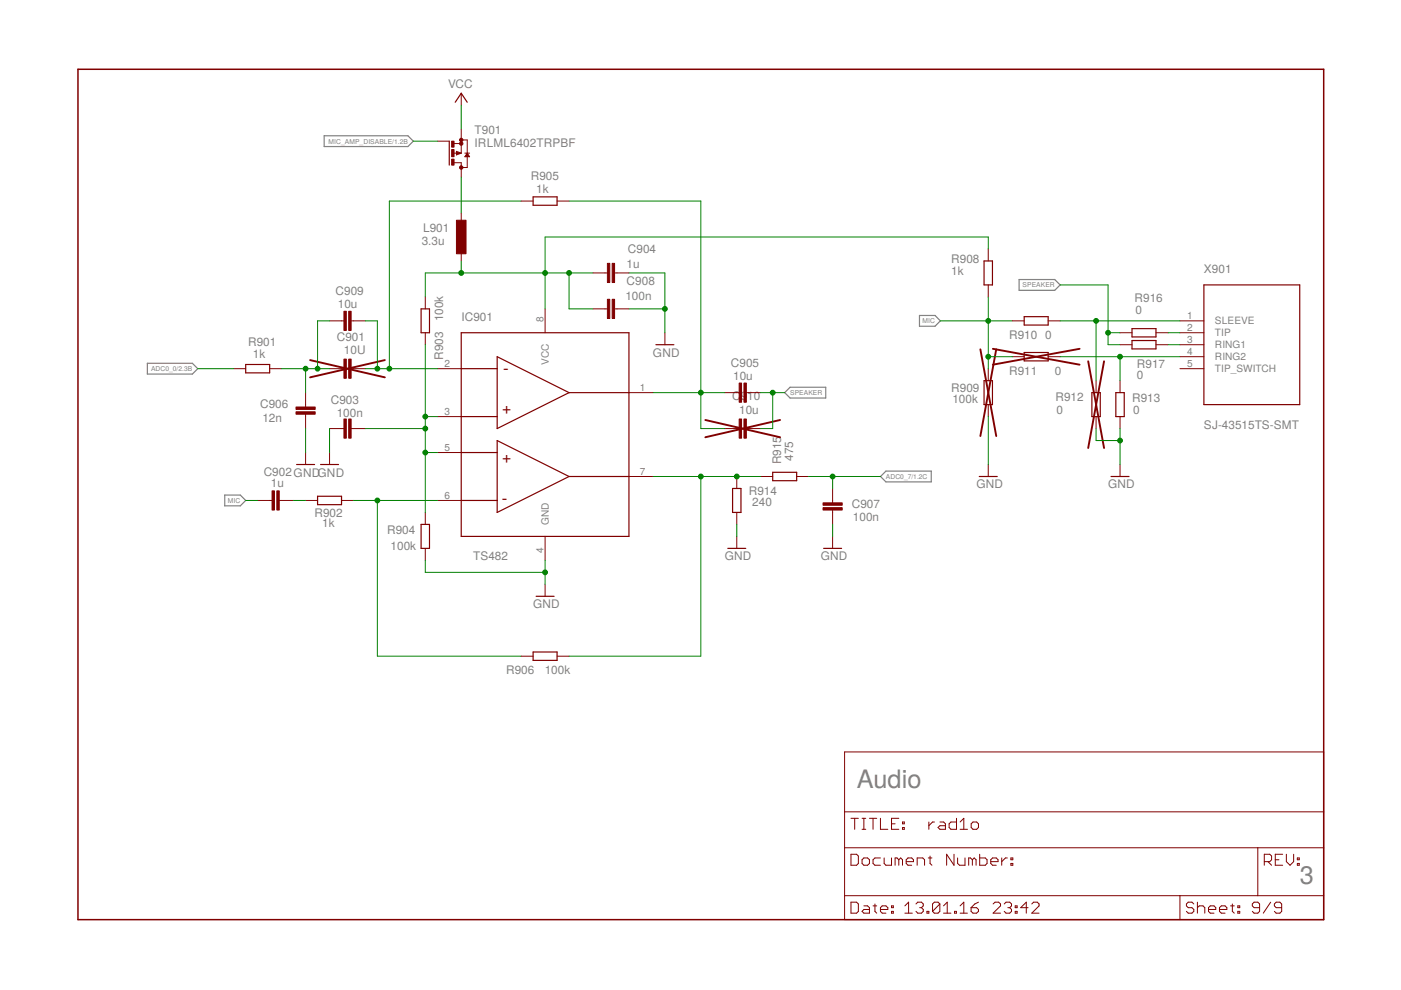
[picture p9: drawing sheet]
<svg xmlns="http://www.w3.org/2000/svg" width="297mm" height="210mm" viewBox="0 0 297 210" stroke-linecap="round" stroke-linejoin="round" font-family="sans-serif">
<path d="M68.7 28.8h17.8l1.1 1.1-1.1 1.2h-17.8zM216.1 59.3h7.5l1.2 1.1-1.2 1.2h-7.5zM31.2 77h9.6l1.1 1.2-1.1 1.1h-9.6zM194.9 66.9h3.3l1.2 1.1-1.2 1.2h-3.3zM166.4 83.2l1.1-1.1h7.6v2.3h-7.6zM47.6 105h3.3l1.2 1.1-1.2 1.2h-3.3zM186.7 101l1.1-1.1h9.6v2.3h-9.6z" fill="none" stroke="#808080" stroke-width=".25"/>
<path d="M16.5 14.7h264.1v180.3h-264.1z" fill="none" stroke="#800000" stroke-width=".32"/>
<g fill="none" stroke="#800000" stroke-width=".21">
<path d="M97.8 19.8v2.5M92.7 29.9h2.5M96.3 34.5h1.5v3M96.3 32.5h1.5M96.3 30.4h1.5M96.8 32.1l1 .4-1 .4zM97.8 27.4v5.1M97.8 29.7h1.3v5.8h-1.3M98.6 32.5h1M99.1 32.5l.5 .7h-1zM97.8 45.2v2.5M97.8 52.8v2.5"/>
<path d="M110.5 42.6h2.5M118.1 42.6h2.5M125.7 57.9h3.1M130.3 57.9h3M209.5 52.8v2.5M49.6 78.2h2.5M57.2 78.2h2.5M69.9 68h3M69.9 78.2h3M74.4 68h3.1M74.4 78.2h3.1M90.2 62.9v2.6"/>
<path d="M90.2 70.5v2.6M92.7 78.2h5.1M115.6 65.5v5M125.7 65.5h3.1M130.3 65.5h3M141 70.5v2.6M209.5 60.4v2.5M209.5 78.2v2.5M214.6 68h2.5M214.6 75.6h2.5M222.2 68h2.6M222.2 75.6h2.6"/>
<path d="M237.5 70.5h2.5M237.5 73.1h2.5M245.1 70.5h2.5M245.1 73.1h2.5M250.2 68h5M250.2 70.5h5M250.2 73.1h5M250.2 75.6h5M250.2 78.2h5M64.8 83.2v3.1M64.8 87.8v3.1M64.8 95.9v2.6"/>
<path d="M69.9 90.9h3M69.9 95.9v2.6M74.4 90.9h3.1M92.7 88.3h5.1M92.7 95.9h5.1M133.3 83.2h5.1M153.7 83.2h3M153.7 90.9h3M158.2 83.2h3.1M158.2 90.9h3.1M209.5 85.8v2.5M209.5 98.5v2.5"/>
<path d="M232.4 80.7v2.5M232.4 88.3v2.6M237.5 80.7v2.5M237.5 88.3v2.6M237.5 98.5v2.5M54.6 106.1h3.1M59.2 106.1h3.1M64.8 106.1h2.5M72.4 106.1h2.6M90.2 108.6v2.6M90.2 116.3v2.5M92.7 106.1h5.1"/>
<path d="M115.6 113.7v5.1M133.3 101h5.1M156.2 101v2.6M156.2 108.6v2.6M156.2 113.7v2.6M161.3 101h2.5M168.9 101h2.5M176.5 103.6v3M176.5 108.1v3.1M176.5 113.7v2.6M110.5 139.1h2.5M115.6 123.9v2.5"/>
<path d="M118.1 139.1h2.5M179.1 159.4h101.5v35.6h-101.5zM179.1 179.7h101.5M179.1 172.1h101.5M180.4 173.5h1.6M181.2 173.5v2.3M182.8 173.5h.8M182.8 175.8h.8M183.2 173.5v2.3M184.3 173.5h1.6M185.1 173.5v2.3M186.7 173.5v2.3h1.5"/>
<path d="M189 174.7h.8M190.6 173.5h-1.6v2.3h1.6M191.3 175.5h.4v.3h-.4zM191.3 174.3h.4v.4h-.4zM196.9 174.3v1.5M198.1 174.3h-.4l-.8 .8M199.3 174.3h.8l.3 .4v1.1h-1.1l-.4-.3 .4-.4h1.1M202.8 173.5v2.3h-1.2l-.4-.3v-.8l.4-.4h1.2M203.6 174.3l.7-.8v2.3M203.6 175.8h1.5M205.9 174.7l.4-.4h.8l.4 .4v.8l-.4 .3h-.8l-.4-.3zM266.7 179.7v10.2"/>
<path d="M179.1 189.9h101.5M180.4 181.1h1.2l.4 .4v1.6l-.4 .4h-1.2zM180.4 191.3h1.2l.4 .4v1.5l-.4 .4h-1.2zM182.8 182.3l.4-.4h.7l.4 .4v.8l-.4 .4h-.7l-.4-.4zM183.2 192.1h.7l.4 .3v1.2h-1.1l-.4-.4 .4-.4h1.1M185.1 192.1h.8M185.5 191.7v1.5l.4 .4M186.7 192.8h1.5v-.4l-.4-.3h-.8l-.3 .3v.8l.3 .4h.8M186.7 181.9h-1.2l-.4 .4v.8l.4 .4h1.2M187.5 181.9v1.2l.3 .4h1.2v-1.6M189 193.2h.4v.4h-.4zM189 192.1h.4v.3h-.4z"/>
<path d="M190.6 182.3l-.4-.4h-.4v1.6M190.6 182.3l.4-.4 .3 .4v1.2M190.6 182.3v1.2M191.9 193.6h1.5M191.9 192.1l.7-.8v2.3M192.1 182.7h1.6v-.4l-.4-.4h-.8l-.4 .4v.8l.4 .4h.8M194.2 191.7l.4-.4h.8l.3 .4v.4l-.3 .3M194.5 183.5v-1.6h1.1l.4 .4v1.2M195 192.4h.4M195.4 192.4l.3 .4v.4l-.3 .4h-.8l-.4-.4M196.5 193.2h.4v.4h-.4zM196.8 181.9h.8"/>
<path d="M197.2 181.5v1.6l.4 .4M199.3 191.7v1.5l-.4 .4h-.8l-.4-.4M199.3 191.7l-.4-.4h-.8l-.4 .4v1.5M199.3 191.7l-1.6 1.5M200 193.6h1.6M200 192.1l.8-.8v2.3M202.3 181.1v2.4l-1.6-2.4v2.4M202.4 193.2h.4v.4h-.4zM203 181.9v1.2l.4 .4h1.2v-1.6M203.6 193.6h1.5M203.6 192.1l.7-.8v2.3M205.9 192.4h1.2l.4 .4v.4l-.4 .4h-.8l-.4-.4z"/>
<path d="M206.2 182.3l-.4-.4h-.4v1.6M206.2 182.3v1.2M206.2 182.3l.3-.4 .4 .4v1.2M207.5 191.3l-.8 .4-.8 .7M207.7 181.1v2.4h1.2l.4-.4v-.8l-.4-.4h-1.2M210.1 182.7h1.5v-.4l-.4-.4h-.8l-.3 .4v.8l.3 .4h.8M210.6 191.7l.4-.4h.7l.4 .4v.4l-1.5 1.5h1.5M212.4 181.9v1.6M212.9 191.7l.4-.4h.8l.4 .4v.4l-.4 .3M213.6 181.9h-.4l-.8 .8M213.7 192.4h.4M214.1 192.4l.4 .4v.4l-.4 .4h-.8l-.4-.4"/>
<path d="M214.3 183.1h.4v.4h-.4zM214.3 181.9h.4v.4h-.4zM215.2 193.2h.4v.4h-.4zM215.2 192.1h.4v.3h-.4zM218 192.4h-1.6l1.2-1.1v2.3M218.8 191.7l.3-.4h.8l.4 .4v.4l-1.5 1.5h1.5M250.2 189.9v5.1M253.1 191.7l-.4-.4h-.8l-.4 .4v.4l.4 .3h.8l.4 .4v.4l-.4 .4h-.8l-.4-.4M253.9 192.4l.4-.3h.8l.3 .3v1.2M253.9 191.3v2.3M256.2 192.8h1.6v-.4l-.4-.3h-.8l-.4 .3v.8l.4 .4h.8M258.6 192.8h1.5v-.4l-.4-.3h-.7l-.4 .3v.8l.4 .4h.7"/>
<path d="M260.9 192.1h.8M261.3 191.7v1.5l.4 .4M262.4 193.2h.4v.4h-.4zM262.4 192.1h.4v.3h-.4zM267.1 192.4h-1.2l-.4-.3v-.4l.4-.4h.8l.4 .4v1.5l-.4 .4h-.8l-.4-.4M268.1 182.7h1.1l.4-.4v-.8l-.4-.4h-1.1v2.4M268.8 182.7l.8 .8M269.4 191.3l-1.6 2.3M270.4 182.3h.8M271.7 192.4h-1.1l-.4-.3v-.4l.4-.4h.8l.3 .4v1.5l-.3 .4h-.8l-.4-.4M271.9 181.1h-1.5v2.4h1.5M272.7 181.1v1.6l.8 .8 .8-.8v-1.6"/>
<path d="M275.1 183.1h.4v.4h-.4zM275.1 181.9h.4v.4h-.4z"/>
</g>
<g fill="none" stroke="#800000" stroke-width=".25">
<path d="M95.2 29.9v5.1M96.5 21.7l1.3-1.9 1.3 1.9M97.3 32.5l-.4-.2v.3l.5-.1M99.1 32.7l.2 .4h-.5zM113 41.7h5.1v1.8h-5.1zM208.6 55.3h1.8v5.1h-1.8zM52.1 77.3h5.1v1.8h-5.1zM89.3 65.5h1.8v5h-1.8zM97.8 70.5h35.5v43.2h-35.5zM97.8 78.2h7.6M105.4 75.6l15.2 7.6-15.2 7.7zM139.1 73.1h3.8"/>
<path d="M217.1 74.7h5.1v1.8h-5.1zM217.1 67.1h5.1v1.8h-5.1zM240 72.2h5.1v1.8h-5.1zM240 69.7h5.1v1.7h-5.1zM255.2 60.4h20.4v25.4h-20.4zM62.9 98.5h3.8M68 98.5h3.8M97.8 95.9h7.6M97.8 88.3h7.6M105.4 93.4l15.2 7.6-15.2 7.6zM120.6 83.2h12.7M208.6 80.7h1.8v5.1h-1.8z"/>
<path d="M231.5 83.2h1.8v5.1h-1.8zM236.6 83.2h1.8v5.1h-1.8zM67.3 105.2h5.1v1.8h-5.1zM89.3 111.2h1.8v5.1h-1.8zM97.8 106.1h7.6M120.6 101h12.7M154.3 116.3h3.8M155.3 103.6h1.8v5h-1.8zM163.8 100.1h5.1v1.8h-5.1zM174.6 116.3h3.8M207.6 101h3.8M235.6 101h3.8"/>
<path d="M113 138.2h5.1v1.8h-5.1zM113.7 126.4h3.8"/>
</g>
<g fill="#800000" stroke="#800000" stroke-width=".21">
<path d="M73.9 76.1h.5v4.1h-.5z"/>
<path d="M72.9 76.1h.5v4.1h-.5z"/>
<path d="M58.7 104.1h.5v4h-.5z"/>
<path d="M57.7 104.1h.5v4h-.5z"/>
<path d="M73.9 88.8h.5v4.1h-.5z"/>
<path d="M72.9 88.8h.5v4.1h-.5z"/>
<path d="M129.8 55.8h.5v4.1h-.5z"/>
<path d="M128.8 55.8h.5v4.1h-.5z"/>
<path d="M157.7 81.2h.5v4.1h-.5z"/>
<path d="M156.7 81.2h.5v4.1h-.5z"/>
<path d="M95.8 33.7h.5v1.3h-.5z"/>
<path d="M95.8 29.9h.5v1.3h-.5z"/>
<path d="M95.8 31.7h.5v1.5h-.5z"/>
<path d="M62.8 86.3h4v.5h-4z"/>
<path d="M62.8 87.3h4v.5h-4z"/>
<path d="M174.5 106.6h4.1v.5h-4.1z"/>
<path d="M174.5 107.6h4.1v.5h-4.1z"/>
<path d="M96.8 46.7h2v7.1h-2z"/>
<path d="M129.8 63.5h.5v4h-.5z"/>
<path d="M128.8 63.5h.5v4h-.5z"/>
<path d="M73.9 66h.5v4.1h-.5z"/>
<path d="M72.9 66h.5v4.1h-.5z"/>
<path d="M157.7 88.8h.5v4.1h-.5z"/>
<path d="M156.7 88.8h.5v4.1h-.5z"/>
</g>
<path d="M65.7 76.3l15.9 3.7M81.6 76.3l-15.9 3.7M207.9 74.1l3.3 18.4M210.5 74l18.4 3.3M211.2 74.1l-3.3 18.4M228.9 74l-18.4 3.3M230.7 76.6l3.4 18.4M234.1 76.6l-3.4 18.4M149.5 89l15.9 3.7M165.4 89l-15.9 3.7" fill="none" stroke="#800000" stroke-width=".4"/>
<g fill="#800000" stroke="#800000" stroke-width=".21">
<circle cx="97.8" cy="29.7" r=".36"/>
<circle cx="97.8" cy="30.4" r=".36"/>
<circle cx="97.8" cy="35.5" r=".36"/>
</g>
<g fill="none" stroke="#008000" stroke-width=".21">
<path d="M87.6 29.9h5.1M97.8 22.3v5.1M97.8 37.5v7.7M97.8 55.3v2.6M110.5 42.6h-28v35.6M120.6 42.6h28v48.3h5.1M120.6 57.9v7.6h5.1M125.7 57.9h-35.5v5M133.3 57.9h7.7v12.6M209.5 52.8v-2.6h-93.9v15.3M41.9 78.2h7.7M59.7 78.2h10.2"/>
<path d="M64.8 78.2v5M69.9 68h-2.6v10.2M77.5 78.2h15.2M77.5 68h2.5v10.2M90.2 73.1v35.5M133.3 65.5h7.7M199.4 68h15.2M209.5 62.9v15.3M209.5 75.6h5.1M224.8 68h25.4M224.8 75.6h25.4M224.8 60.4h10.1v12.7h2.6"/>
<path d="M232.4 68v12.7M234.9 70.5h2.6M237.5 75.6v5.1M247.6 73.1h2.6M247.6 70.5h2.6M64.8 90.9v5M69.9 90.9v5M77.5 90.9h12.7M90.2 95.9h2.5M90.2 88.3h2.5M138.4 83.2h15.3M161.3 83.2h5.1"/>
<path d="M163.8 83.2v7.7h-2.5M209.5 88.3v10.2M232.4 90.9v2.5h5.1M237.5 90.9v7.6M52.1 106.1h2.5M62.3 106.1h2.5M75 106.1h17.7M80 106.1v33h30.5M90.2 118.8v2.5h25.4M115.6 118.8v5.1M138.4 101h22.9M148.6 101v38.1h-28"/>
<path d="M156.2 111.2v2.5M171.4 101h15.3M176.5 101v2.6M176.5 111.2v2.5"/>
</g>
<g fill="#008000" stroke="#008000" stroke-width=".21">
<circle cx="82.5" cy="78.2" r=".51"/>
<circle cx="80" cy="78.2" r=".51"/>
<circle cx="115.6" cy="121.3" r=".51"/>
<circle cx="237.5" cy="93.4" r=".51"/>
<circle cx="141" cy="65.5" r=".51"/>
<circle cx="232.4" cy="68" r=".51"/>
<circle cx="237.5" cy="75.6" r=".51"/>
<circle cx="80" cy="106.1" r=".51"/>
<circle cx="209.5" cy="68" r=".51"/>
<circle cx="209.5" cy="75.6" r=".51"/>
<circle cx="176.5" cy="101" r=".51"/>
<circle cx="90.2" cy="90.9" r=".51"/>
<circle cx="90.2" cy="95.9" r=".51"/>
<circle cx="90.2" cy="88.3" r=".51"/>
<circle cx="148.6" cy="83.2" r=".51"/>
<circle cx="163.8" cy="83.2" r=".51"/>
<circle cx="234.9" cy="70.5" r=".51"/>
<circle cx="148.6" cy="101" r=".51"/>
<circle cx="156.2" cy="101" r=".51"/>
<circle cx="115.6" cy="57.9" r=".51"/>
<circle cx="97.8" cy="57.9" r=".51"/>
<circle cx="120.6" cy="57.9" r=".51"/>
<circle cx="64.8" cy="78.2" r=".51"/>
<circle cx="67.3" cy="78.2" r=".51"/>
</g>
<g font-size="5.4" fill="#808080">
<text x="181.6" y="167.1">Audio</text>
<text x="275.6" y="187.4">3</text>
</g>
<g font-size="3.6" fill="#800000">
<text x="106.7" y="79.2">-</text>
<text x="106.4" y="87.8">+</text>
<text x="106.4" y="98.2">+</text>
<text x="106.4" y="106.9">-</text>
</g>
<g font-size="2.5" fill="#808080">
<text x="95" y="18.8">VCC</text>
<text x="100.6" y="28.4">T901</text>
<text x="100.6" y="31.2">IRLML6402TRPBF</text>
<text x="112.5" y="38.1">R905</text>
<text x="113.7" y="40.8">1k</text>
<text x="89.4" y="52">3.3u</text>
<text x="89.7" y="49.3">L901</text>
<text x="133.1" y="53.7">C904</text>
<text x="132.8" y="56.7">1u</text>
<text x="201.7" y="58.4">1k</text>
<text x="201.7" y="55.9">R908</text>
<text x="255.3" y="57.9">X901</text>
<text x="71.1" y="62.6">C909</text>
<text x="71.6" y="65.4">10u</text>
<text x="132.6" y="63.6">100n</text>
<text x="132.9" y="60.5">C908</text>
<text x="240.5" y="64">R916</text>
<text x="94" y="68.1" transform="rotate(-90 94 68.1)">100k</text>
<text x="97.8" y="68">IC901</text>
<text x="214" y="71.8">R910</text>
<text x="221.6" y="71.8">0</text>
<text x="240.8" y="66.5">0</text>
<text x="52.6" y="73.4">R901</text>
<text x="53.6" y="75.9">1k</text>
<text x="71.4" y="72.2">C901</text>
<text x="72.9" y="75">10U</text>
<text x="94" y="76.3" transform="rotate(-90 94 76.3)">R903</text>
<text x="138.4" y="75.6">GND</text>
<text x="155" y="77.8">C905</text>
<text x="241" y="77.9">R917</text>
<text x="155.4" y="80.6">10u</text>
<text x="201.7" y="83">R909</text>
<text x="214" y="79.4">R911</text>
<text x="223.6" y="79.4">0</text>
<text x="241" y="80.5">0</text>
<text x="55.1" y="86.4">C906</text>
<text x="55.6" y="89.5">12n</text>
<text x="70.1" y="85.7">C903</text>
<text x="71.4" y="88.5">100n</text>
<text x="155.2" y="84.9">C</text>
<text x="156.7" y="87.7">10u</text>
<text x="157" y="84.9">9</text>
<text x="158.4" y="84.9">10</text>
<text x="201.9" y="85.5">100k</text>
<text x="223.8" y="85.1">R912</text>
<text x="224" y="87.8">0</text>
<text x="240" y="85.3">R913</text>
<text x="240.3" y="87.8">0</text>
<text x="255.3" y="90.9">SJ-43515TS-SMT</text>
<text x="55.9" y="100.9">C902GNDGND</text>
<text x="165.6" y="98.5" transform="rotate(-90 165.6 98.5)">R915</text>
<text x="168.1" y="97.7" transform="rotate(-90 168.1 97.7)">475</text>
<text x="57.4" y="103.2">1u</text>
<text x="158.8" y="104.9">R914</text>
<text x="159.5" y="107.4">240</text>
<text x="180.6" y="107.8">C907</text>
<text x="207" y="103.6">GND</text>
<text x="235" y="103.6">GND</text>
<text x="66.7" y="109.6">R902</text>
<text x="68.3" y="111.7">1k</text>
<text x="82.1" y="113.2">R904</text>
<text x="180.8" y="110.6">100n</text>
<text x="82.8" y="116.5">100k</text>
<text x="100.4" y="118.8">TS482</text>
<text x="153.7" y="118.8">GND</text>
<text x="174" y="118.8">GND</text>
<text x="113.1" y="129">GND</text>
<text x="107.3" y="142.9">R906</text>
<text x="115.5" y="142.9">100k</text>
</g>
<g font-size="2.1" fill="#808080">
<text x="115.2" y="68.2" transform="rotate(-90 115.2 68.2)">8</text>
<text x="251.7" y="67.7">1</text>
<text x="251.7" y="70.2">2</text>
<text x="257.6" y="68.8">SLEEVE</text>
<text x="257.6" y="71.3">TIP</text>
<text x="94.3" y="77.8">2</text>
<text x="116.3" y="77.4" transform="rotate(-90 116.3 77.4)">VCC</text>
<text x="251.7" y="72.7">3</text>
<text x="251.7" y="75.3">4</text>
<text x="251.7" y="77.8">5</text>
<text x="257.6" y="73.9">RING1</text>
<text x="257.6" y="76.4">RING2</text>
<text x="135.7" y="82.9">1</text>
<text x="257.6" y="78.9">TIP_SWITCH</text>
<text x="94.3" y="88">3</text>
<text x="94.3" y="95.6">5</text>
<text x="135.7" y="100.7">7</text>
<text x="94.3" y="105.8">6</text>
<text x="116.3" y="111.4" transform="rotate(-90 116.3 111.4)">GND</text>
<text x="115.2" y="117.2" transform="rotate(-90 115.2 117.2)">4</text>
</g>
<g font-size="1.4" fill="#808080">
<text x="69.7" y="30.4">MIC_AMP_DISABLE/1.2B</text>
<text x="216.8" y="60.9">SPEAKER</text>
<text x="195.6" y="68.5">MIC</text>
<text x="32" y="78.7">ADC0_0/2.3B</text>
<text x="167.5" y="83.8">SPEAKER</text>
<text x="187.8" y="101.5">ADC0_7/1.2C</text>
<text x="48.3" y="106.6">MIC</text>
</g>
</svg>
